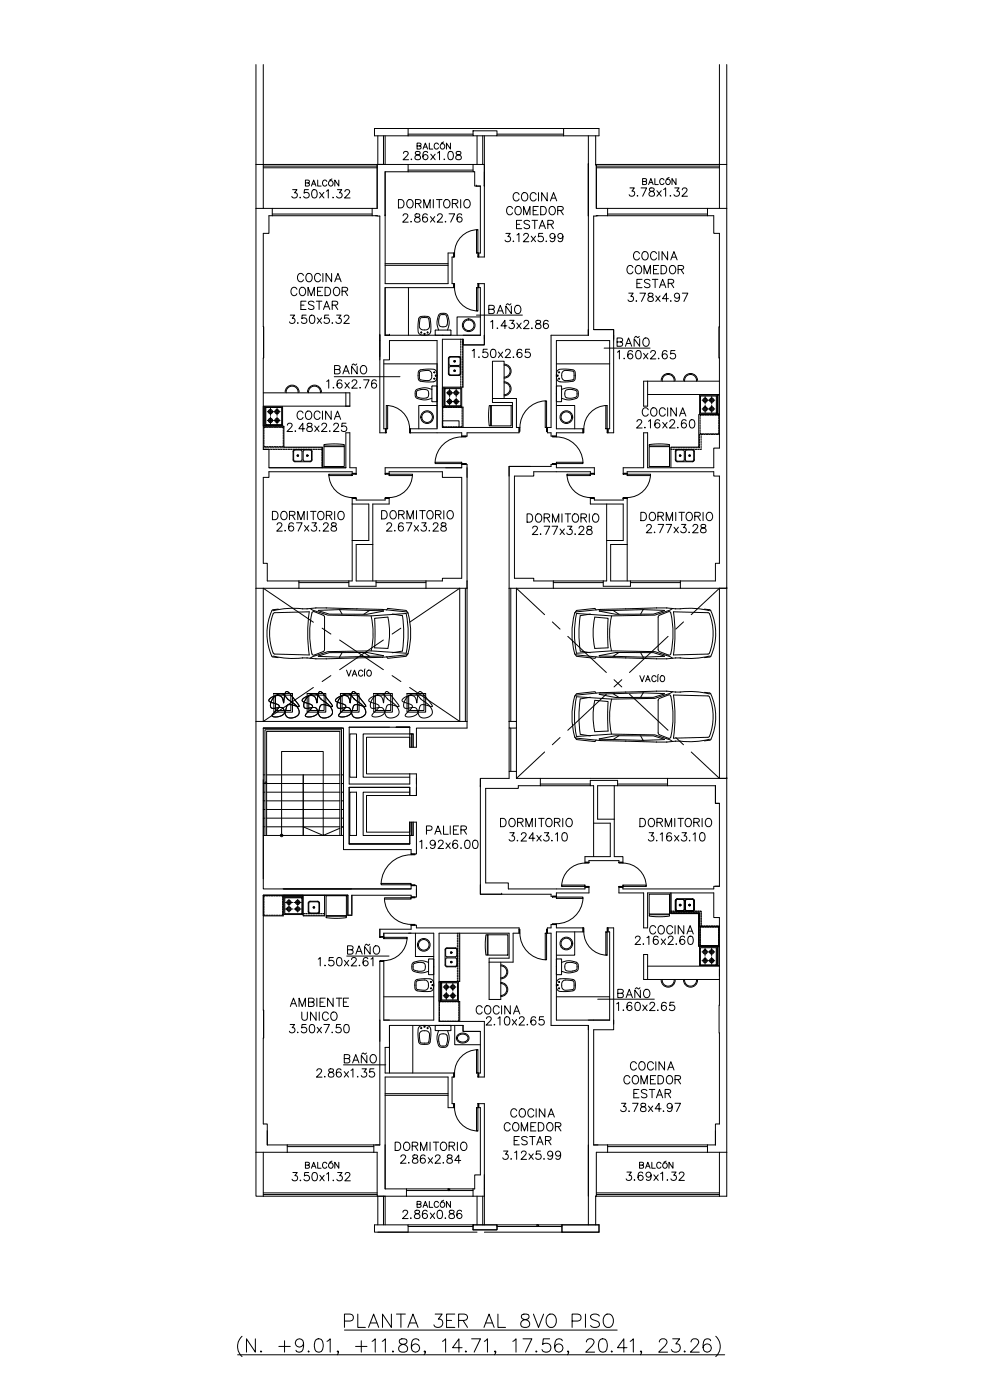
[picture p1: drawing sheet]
<svg xmlns="http://www.w3.org/2000/svg" width="594mm" height="841mm" viewBox="0 0 594 841" stroke-linecap="round" stroke-linejoin="round" font-family="sans-serif">
<!-- layer: 4 PLANTA TIPO$0$EQUIPAMIENTO FIJO -->
<g fill="none" stroke="#000" stroke-width=".6">
<path d="M231 173v28M245 173v28M252 191a5 5 0 0 1 6 0l1 8a4 4 0 0 1-8 0v-5zM253 191a5 5 0 0 1 5 1v4a3 3 0 0 1-3 2 3 3 0 0 1-3-2zM262 198h9v3h-9zM263 198v-1a8 8 0 0 1 2-9 3 3 0 0 1 5 4v3l-1 3M264 189a2.7 2.7 0 0 1 4 0 2.7 2.7 0 0 1 1 3v1a2.8 2.8 0 0 1-3 3 2.8 2.8 0 0 1-2-4zM289 190h-14v11M231 219h32M270 214h6l1 1v9l-1 1-6 1v-1l-1-10zM270 215h6v4h-6zM278 204v29h-12"/>
<path d="M334 219h32M250 235a5 5 0 0 1 7 1 2.9 2.9 0 0 1 0 3 2.9 2.9 0 0 1-4 0 2.7 2.7 0 0 1-3-1 2.7 2.7 0 0 1 0-3zM252 223a15 15 0 0 1 10 0 5 5 0 0 1-2 6h-8a5 5 0 0 1 0-6zM252 223h5a3 3 0 0 1 2 3 3 3 0 0 1-2 3h-1a3 3 0 0 1-4-1zM259 234l-1-1a8 8 0 0 0-9 2 3 3 0 0 0 4 5h3l3-1M260 232h3l-1 9h-3zM266 233h11v11h-11zM267 233v11M267 233h10v11h-10zM268 236h4M270 220h6v5h-6zM270 234v4"/>
<path d="M270 239v4M272 236h4M274 234v4M274 239v4M334 232h3v9h-3zM335 222a14 14 0 0 1 10 1 5 5 0 0 1-1 6h-8a4 4 0 0 1-1-7zM337 234l2-1a8 8 0 0 1 8 2 3 3 0 0 1-3 5h-3l-4-1M338 223h3a3 3 0 0 1 4 0v5a3 3 0 0 1-4 1h-1a3 3 0 0 1-2-6zM340 235a5 5 0 0 1 7 1v1a5 5 0 0 1-8 1zM420 237h12v12h-12zM421 238h9v10h-9zM424 238v5"/>
<path d="M428 238v5M431 237v12M158 244h12v12h-12zM159 244v12M160 245h9v10h-9zM161 253h3M161 247h3M162 245v5M162 250v5M165 253h3M165 247h3M166 245v5"/>
<path d="M166 250v5M263 244h-11v14M266 245h12v12M268 241h4M272 241h4M294 244h13v12h-13l-1-6zM295 244v12M334 244h11v14M422 240h3M422 246h3M424 243v5M426 240h3"/>
<path d="M426 246h3M428 243v5M195 267h5h7v13h-12zM195 268h12M390 267h5h7v13h-12zM390 268h12M170 538v12h-12M171 539h11M171 538h11v11h-11zM171 539h10v10h-10zM182 538v12h13v-12M196 538h12v13l-5 1-7-1z"/>
<path d="M390 537h12v13l-5 1-7-1zM171 546h5M171 542h5M174 540v4M174 544v4M177 546h4M177 542h4M179 540v4M179 544v4M185 542l1-1 6 1v6l-1 1h-5l-1-1zM186 542h5v6h-5zM196 550h12"/>
<path d="M345 560v14h-11M390 549h12M248 579a5 5 0 0 1 7 1 2.9 2.9 0 0 1 0 3 2.9 2.9 0 0 1-4 0 2.7 2.7 0 0 1-3-1 2.7 2.7 0 0 1 0-3zM250 561v14h11M257 578h-1a8 8 0 0 0-9 1 3 3 0 0 0 4 5h3l3-1M257 576h4l-1 10-3-1zM276 561v29h-12M292 562h13v12h-13l-1-6zM293 562v12M334 576h3v10l-3-1zM337 578h2a8 8 0 0 1 8 1 3 3 0 0 1-3 5h-3l-4-1M340 579a5 5 0 0 1 7 1v2a5 5 0 0 1-8 0z"/>
<path d="M420 569h12v11h-12zM421 569h9v11h-9zM422 572h3M422 577h3M424 570v4M424 575v4M426 572h3M426 577h3M427 570v4M427 575v4M431 569v11M231 599h30"/>
<path d="M250 589a12 12 0 0 1 10 0 5 5 0 0 1-2 7l-8-1a5 5 0 0 1 0-6zM250 589h5a3 3 0 0 1 2 3 3 3 0 0 1-2 3h-1a3 3 0 0 1-4-1zM334 599h32M335 589a13 13 0 0 1 10 0 5 5 0 0 1-1 6l-8 1a5 5 0 0 1-1-7zM338 590a7 7 0 0 1 7 0v4a3 3 0 0 1-4 1h-1a3 3 0 0 1-2-5zM234 616v29M248 616v29M252 617a5 5 0 0 1 7 1l-1 8a5 5 0 0 1-6 0l-1-6zM252 620a3 3 0 0 1 6 2v1a3 3 0 0 1-1 3h-4a3 3 0 0 1-1-3zM262 616h9v3h-9zM263 619v2a8 8 0 0 0 2 8 3 3 0 0 0 5-4v-3l-1-3M264 602h12v12"/>
<path d="M273 616v12h16M264 622a3 3 0 0 1 4 0 3 3 0 0 1 1 3 2.8 2.8 0 0 1-3 3 2.8 2.8 0 0 1-3-3zM275 622a4 4 0 0 1 5-1 4 4 0 0 1 1 4 4 4 0 0 1-5 1 4 4 0 0 1-1-4zM275 622a2.9 2.9 0 0 1 4-1 2.9 2.9 0 0 1 1 4 2.9 2.9 0 0 1-3 1 2.9 2.9 0 0 1-2-4z"/>
<circle cx="253" cy="200" r=".3"/>
<circle cx="257" cy="200" r=".3"/>
<circle cx="282" cy="195" r="4"/>
<circle cx="282" cy="195" r="3"/>
<circle cx="255" cy="201" r=".3"/>
<circle cx="273" cy="217" r=".5"/>
<circle cx="273" cy="217" r=".4"/>
<circle cx="261" cy="224" r=".3"/>
<circle cx="261" cy="228" r=".3"/>
<circle cx="262" cy="226" r=".3"/>
<circle cx="270" cy="236" r=".8"/>
<circle cx="270" cy="236" r="1.3"/>
<circle cx="273" cy="223" r=".5"/>
<circle cx="273" cy="223" r=".4"/>
<circle cx="274" cy="236" r=".8"/>
<circle cx="274" cy="236" r="1.3"/>
<circle cx="335" cy="226" r=".3"/>
<circle cx="336" cy="228" r=".3"/>
<circle cx="336" cy="224" r=".3"/>
<circle cx="162" cy="253" r=".8"/>
<circle cx="162" cy="247" r=".8"/>
<circle cx="162" cy="247" r="1.3"/>
<circle cx="162" cy="253" r="1.3"/>
<circle cx="166" cy="247" r=".8"/>
<circle cx="166" cy="253" r=".8"/>
<circle cx="166" cy="247" r="1.3"/>
<circle cx="166" cy="253" r="1.3"/>
<circle cx="257" cy="251" r="3"/>
<circle cx="257" cy="251" r="4"/>
<circle cx="270" cy="241" r=".8"/>
<circle cx="270" cy="241" r="1.3"/>
<circle cx="274" cy="241" r=".8"/>
<circle cx="274" cy="241" r="1.3"/>
<circle cx="340" cy="251" r="4"/>
<circle cx="340" cy="251" r="3"/>
<circle cx="424" cy="240" r="1.3"/>
<circle cx="424" cy="246" r="1.3"/>
<circle cx="424" cy="240" r=".8"/>
<circle cx="424" cy="246" r=".8"/>
<circle cx="428" cy="246" r="1.3"/>
<circle cx="428" cy="240" r="1.3"/>
<circle cx="428" cy="246" r=".8"/>
<circle cx="428" cy="240" r=".8"/>
<circle cx="174" cy="542" r=".8"/>
<circle cx="174" cy="546" r=".8"/>
<circle cx="174" cy="542" r="1.3"/>
<circle cx="174" cy="546" r="1.3"/>
<circle cx="179" cy="542" r=".8"/>
<circle cx="179" cy="546" r=".8"/>
<circle cx="179" cy="542" r="1.3"/>
<circle cx="179" cy="546" r="1.3"/>
<circle cx="189" cy="545" r=".5"/>
<circle cx="189" cy="545" r=".4"/>
<circle cx="255" cy="568" r="3"/>
<circle cx="255" cy="568" r="4"/>
<circle cx="340" cy="567" r="4"/>
<circle cx="340" cy="567" r="3"/>
<circle cx="424" cy="577" r="1.3"/>
<circle cx="424" cy="572" r="1.3"/>
<circle cx="424" cy="572" r=".8"/>
<circle cx="424" cy="577" r=".8"/>
<circle cx="427" cy="577" r="1.3"/>
<circle cx="427" cy="572" r="1.3"/>
<circle cx="427" cy="572" r=".8"/>
<circle cx="427" cy="577" r=".8"/>
<circle cx="259" cy="590" r=".3"/>
<circle cx="259" cy="594" r=".3"/>
<circle cx="260" cy="592" r=".3"/>
<circle cx="335" cy="592" r=".3"/>
<circle cx="336" cy="590" r=".3"/>
<circle cx="336" cy="594" r=".3"/>
<circle cx="253" cy="618" r=".3"/>
<circle cx="255" cy="617" r=".3"/>
<circle cx="257" cy="618" r=".3"/>
</g>
<!-- layer: 4 PLANTA TIPO$0$PROYECCIONES -->
<g fill="none" stroke="#000" stroke-width=".6">
<path d="M277 204h.1M277 205v1M277 206v1M277 208v1M277 209v1M277 211v1M277 212v1M277 214v1M277 215v1M277 217v1M277 218v1M277 220v1"/>
<path d="M278 204h.1M278 205v1M278 206v1M278 208v1M278 209v1M278 211v1M278 212v1M278 214v1M278 215v1M278 217v1M278 218v1M278 220v1"/>
<path d="M277 221v1M277 223v1M277 224v1M277 226v1M277 227v1M277 229v1M277 230v1M277 232v1M278 221v1M278 223v1M278 224v1M278 226v1"/>
<path d="M278 227v1M278 229v1M278 230v1M278 232v1M158 256h1M159 258v1M159 260v1M159 256h1M160 257h-1v1M160 257h1M161 256h1M162 257h1"/>
<path d="M162 256h1M163 257h1M164 256h1M165 257h1M165 256h1M166 257h1M167 256h1M168 257h1M168 256h1M266 255v1h1M266 246v1M266 248v1"/>
<path d="M266 249v1M266 251v1M266 252v1M266 254v1M267 245h-1v1M268 256h1M268 245h1M269 256h1M269 245h1M271 256h1M271 245h1M272 256h1"/>
<path d="M272 245h1M274 256h1M274 245h1M275 256h1M275 245h1M277 245h1v1M278 255v1h-1M278 246v1M278 248v1M278 249v1M278 251v1M278 252v1"/>
<path d="M278 254v1M422 249h1M423 249h1M425 249h1M426 249h1M428 249h1M429 249h1M431 249h1v1M432 251v1M432 252v1M432 254v1M432 255v1"/>
<path d="M432 257v1M432 258v1M432 260v1h-1M158 269h1M158 270h1M159 267v1h1M159 261v1M159 263v1M159 264v1M159 266v1M159 269h1M159 270h2"/>
<path d="M160 268h1M161 269h1M161 270h1M162 268h1M162 269h1M163 270h.1M163 268h1M164 269h1M164 270h1M165 268h1M165 269h1M165 270h2"/>
<path d="M166 268h1M167 269h1M167 270h1M168 268h1M168 269h1M169 270h.1M170 269h1M170 270h1M170 263v1M170 264v1M170 266v1M170 267v1h-1"/>
<path d="M171 269h2M171 270h2M173 269h1M173 270h1M174 269h1M174 270h1M176 269h1M176 270h1M178 269h.1M178 270h.1M179 269h1M179 270h1"/>
<path d="M180 269h2M180 270h2M182 269h1M182 270h1M184 269h.1M184 270h.1M185 269h1M185 270h1M186 269h2M186 270h2M188 269h1M188 270h1"/>
<path d="M190 269h.1M190 270h.1M191 269h1M191 270h1M192 269h1M192 270h1v1M193 271v1M193 273v1M193 274v1M193 276v1M193 277v1M193 279v1"/>
<path d="M403 269h1M403 270h1M404 270h1M404 269h1M406 270h1M406 269h1M407 270h1M407 269h1M409 270h1M409 269h1M410 270h1M410 269h1"/>
<path d="M412 270h1M412 269h1M413 270h1M413 269h1M415 270h1M415 269h1M416 270h1M416 269h1M418 270h1M418 269h1M419 270h1M420 268v1h-1"/>
<path d="M420 261v1M420 262v1M420 264v1M420 265v1M420 267v1M421 269v1M421 262v1M421 263v1M421 265v1M421 266v1M421 268v1M422 261h1"/>
<path d="M422 261h-1M423 261h1M424 261h1M425 261h1M426 261h1M427 261h1M428 261h1M429 261h1M430 261h1M432 261h.1M193 280v1M159 540v1"/>
<path d="M159 538v1M160 538h1M161 538h1M163 538h1M164 538h1M166 538h1M167 538h1M169 538h1v1M170 540v1M159 549v1M159 541v1M159 543v1"/>
<path d="M159 544v1M159 546v1M159 547v1M160 550h1M161 550h1M163 550h1M164 550h1M166 550h1M167 550h1M170 549v1h-1M170 541v1M170 543v1"/>
<path d="M170 544v1M170 546v1M170 547v1M182 550h1M182 549h1M184 550h1M184 549h1M185 550h1M185 549h1M187 550h1M187 549h1M188 550h1"/>
<path d="M188 549h1M190 550h1M190 549h1M191 550h1M191 549h1M193 550h1M193 549h1M194 550h1M194 549h1M403 548h1M403 547h1M404 547h1"/>
<path d="M404 548h1M406 547h1M406 548h1M407 547h1M407 548h1M409 547h1M409 548h1M410 547h1M410 548h1M412 547h1M412 548h1M413 547h1"/>
<path d="M413 548h1M415 547h1M415 548h1M416 547h1M416 548h1M418 547h1M418 548h1M419 547h1M419 548h1v1M420 550v1M420 551v1M421 547v1"/>
<path d="M421 548v1M421 550v1M421 551v1M421 553v1M421 554v1M421 556h1M421 557v1M422 557h1M423 556h1M423 557h1M424 556h1M425 557h1"/>
<path d="M426 556h1M426 557h1M427 556h1M428 557h1M429 556h1M429 557h1M430 556h1M431 557h1v1M432 556h.1M432 558v1M432 560v1M275 561h.1"/>
<path d="M275 562v1M275 563v1M275 565v1M275 566v1M275 568v1M275 569v1M275 571v1M275 572v1M275 574v1M275 575v1M275 577v1M275 578v1"/>
<path d="M275 580v1M276 561h.1M276 562v1M276 563v1M276 565v1M276 566v1M276 568v1M276 569v1M276 571v1M276 572v1M276 574v1M276 575v1"/>
<path d="M276 577v1M276 578v1M276 580v1M421 567v1M422 568h1M423 568h1M425 568h1M426 568h1M428 568h1M429 568h1M432 567v1h-1M432 561v1"/>
<path d="M432 563v1M432 564v1M432 566v1M275 581v1M275 583v1M275 584v1M275 586v1M275 587v1M275 589v1M276 581v1M276 583v1M276 584v1"/>
<path d="M276 586v1M276 587v1M276 589v1M264 612v1h1M264 603v1M264 605v1M264 606v1M264 608v1M264 609v1M264 611v1M265 602h-1v1M266 613h1"/>
<path d="M266 602h1M267 613h1M267 602h1M269 613h1M269 602h1M270 613h1M270 602h1M272 613h1M272 602h1M273 613h1M273 602h1M275 602h1v1"/>
<path d="M276 612v1h-1M276 603v1M276 605v1M276 606v1M276 608v1M276 609v1M276 611v1"/>
</g>
<!-- layer: 4 PLANTA TIPO$0$MUROS -->
<g fill="none" stroke="#000" stroke-width=".6">
<path d="M154 39v314h26v-4h-19v-11h-3v-51h4v-4h50v1h2v-3h-4v-21M158 39v60M432 39v60M437 39v60M225 77h20v5h-20zM284 79h15v3h-15zM339 77h21v5h-21zM154 99h4v26M227 99h18v4h-14v67h38v-18h4v2h-1v16h1v3h-42v28h58v-28h-1v-3h3v34M231 99h-4v26h-3v5h4v130h4v-2h-1v-42h3v-11M291 99v55h-3v-2h1v-40M353 99h.1"/>
<path d="M353 82v119h-22v56h-2v3h2v2h3v-2h16v-2h-16v-53h32v53h-1v2h4v-55M358 82v43h7v5h-8v68h12v6M286 112h.1M286 112h3M289 112h-4v-9h-1v-4h7v13M291 112h.1M154 125h10v5h-2v10h-4v130h3M231 130h.1M432 125v-26h5v26M437 125h-12v5h4v10h3v129h-3v12h-40v-21M437 125v228M228 201h.1"/>
<path d="M234 201h.1M234 205v9M234 205h29v53h-17M291 201v6h-13v-3h-12v53h42v-15h-12v-3h14v18h2v3h-31v2h-4v-2h-31M208 236v8h2v-8M208 260v21M247 258v2M387 260v21h-13v3h3v-1h52v3h3v52h-2v11h-21M387 244v-15h2v15M158 270h4v11h46M162 281h46M212 299h2v1h17v-1h3v4h-10v24h-10v22h12v3h-16v-3h2v-24h10v-22h-10z"/>
<path d="M231 281h46v-2h4v74h-25v-4h10v-2h11v-60h-11v-4h-32v1h-3zM306 280h25v-1h3v2h23v3h-2v-1h-34v3h-12v61h12v2h11v4h-26zM319 280h-13v6M355 299h2v1h17v-1h3v28h-10v22h12v3h-17v-3h2v-24h10v-22h-19zM409 349v4M409 353h28M437 353h.1M158 437v97h89v-2h3v7h-3v-1h-36v12h-2v-12h-51v137h3v13M158 437h48v73h41v3h3v-2M158 437h48M246 437h-8h8M246 437v12h4v-12h31v-4h-127v259"/>
<path d="M246 437h-36v34h36v-6h4v13h-4v-5h-36M306 433h4v4h-4zM158 468v60M210 473v34h36v-13M289 473h.1M289 468h17v-5h4v5h15v4h-14v2h-19v56h13v4h46v-1h3v3h-20v2h-3v-1h-42zM355 469h16v3h-12v20h10v23h5v3h-2v-1h-18v1h-3v-3h16v-20h-10v-23h-2zM437 468h-36v4h29v11h2v49M437 468h.1M437 468v251h-5v-27M246 494h4v13M170 534h77"/>
<path d="M289 531v6h12M301 537h.1M430 532h2M432 532h-3v2h-55v-1h-2v3h15v21M389 557v-21h40v15h3v124h-2v13M228 578v110h-3v4h2v27h4M231 578v35h30v-52h-30v2h-3v-5h19v-2h3v1h62v4h-4v17h-14v-2h12v-15h-42v53h27v33h-3v-2h1v-25h-11v-4h-44M387 573h2v15h-2zM432 580h.1M234 616v13h-3v16h42v2h-1v16h1v2h-4v-18h-38v67h13v5h-17M234 616v10M369 613v6h-12v69h8v4h-7v27"/>
<path d="M369 615v-58h-4v3h1v53h-32v-53h16v-3h-16v-2h-3v2h-2v4h2v55h22v120M161 679v9M288 663h3v56h-7v-5h1v-8h4v-41h-1zM430 679v9M154 692v27h4v-27M161 688h12v4h-19M353 688v31M430 688h-5v4h12M358 719h.1M358 719v17M225 736h20v4h-20zM284 736h15v3h-15z"/>
<path d="M338 736v4h22v-4M338 736h22"/>
</g>
<!-- layer: 4 PLANTA TIPO$0$CARPINTERIAS -->
<g fill="none" stroke="#000" stroke-width=".6">
<path d="M286 138h1v14h-1zM287 138a14 14 0 0 0-14 14M231 158h38M231 159h38M273 152v2zM287 152h1v2h-1zM273 170v3zM273 173a14 14 0 0 0 14 14M286 173h1v14h-1zM287 170h1v3h-1zM278 201h11M232 258v2z"/>
<path d="M232 244a14 14 0 0 1 14 14M232 244h1v14h-1zM246 258h1v2h-1zM312 257v2zM328 241a16 16 0 0 0-16 16M328 241v16zM328 257h1v2h-1zM350 258h1v2h-1zM364 244h1v14h-1zM365 244a14 14 0 0 0-14 14M365 258v2zM177 270h10v1v6h-1h-9l-1-1z"/>
<path d="M177 271h4v6h-4zM187 271l-1-1h-3l-1 1v6h4l1-1M187 271v5M261 278h16h-16zM277 262a16 16 0 0 0-16 16M277 278h3v1h-3zM277 262h3h-3zM332 262h2h-2zM332 278h2v1h-2zM334 262a16 16 0 0 1 16 16M334 278h16h-16zM406 270h11v1v6h-1h-10v-1z"/>
<path d="M406 271h5v6h-5zM412 271h5v6h-5zM198 285a14 14 0 0 0 14 14M198 285h14v1h-14zM212 284h2v1h-2zM212 299h2h-2zM231 299h3h-3zM231 284h3v1h-3zM234 285h14v1h-14zM248 285a14 14 0 0 1-14 14M341 285a14 14 0 0 0 14 14M341 285h14v1h-14z"/>
<path d="M355 299h2h-2zM355 284h2v1h-2zM374 299h3h-3zM374 284h3v1h-3zM377 285h14v1h-14zM391 285a14 14 0 0 1-14 14M351 518a14 14 0 0 0-14 14M351 518h3h-3zM372 518h2h-2zM374 518a14 14 0 0 1 14 14M231 539h16v1h-16zM247 539h2h-2z"/>
<path d="M332 538h2v1h-2zM334 539h16v1h-16zM337 532h14v1h-14zM350 540a16 16 0 0 1-16 15M351 533h3h-3zM372 533h2h-2zM374 532h14v1h-14zM231 540a16 16 0 0 0 16 15M247 555h2v1h-2zM312 558v3zM328 558h1v3h-1zM332 555h2h-2z"/>
<path d="M350 557h1v3h-1zM351 560a14 14 0 0 0 14 14M364 560h1v14h-1zM365 557v3zM406 540h11v1v6h-1h-10v-1zM406 541h5v6h-5zM412 541h5v6h-5zM228 563h3h-3zM231 563h14v1h-14zM245 563a14 14 0 0 1-14 14M268 570v-1l7 1v10l-1 1h-6v-1zM268 570h6v5h-6z"/>
<path d="M268 576h6v4h-6zM312 561a16 16 0 0 0 16 16M328 561v16zM286 631h1v14h-1zM287 631a14 14 0 0 0-14 14M273 645v2zM287 645h1v2h-1zM273 663v2zM273 665a14 14 0 0 0 14 14M286 665h1v14h-1zM287 663h1v2h-1z"/>
<circle cx="179" cy="274" r=".5"/>
<circle cx="179" cy="274" r=".4"/>
<circle cx="185" cy="274" r=".5"/>
<circle cx="409" cy="274" r=".5"/>
<circle cx="409" cy="274" r=".4"/>
<circle cx="414" cy="274" r=".5"/>
<circle cx="409" cy="544" r=".5"/>
<circle cx="409" cy="544" r=".4"/>
<circle cx="414" cy="544" r=".5"/>
<circle cx="271" cy="572" r=".5"/>
<circle cx="271" cy="578" r=".5"/>
<circle cx="271" cy="578" r=".4"/>
<circle cx="271" cy="572" r=".4"/>
</g>
<!-- layer: 4 PLANTA TIPO$0$AUXILIAR 2 -->
<g fill="none" stroke="#000" stroke-width=".6">
<path d="M245 77h94M158 99h69M158 100h69M227 82v17M230 82v17M231 82v17M245 99h39M245 82h39M245 81h39M287 82v17M290 82v17M291 82v17"/>
<path d="M299 82h40M299 81h40M358 99h74M358 100h74M158 101h69M245 103h39M245 102h39M358 101h74M164 130h60M164 125h60M164 129h60M365 130h60"/>
<path d="M365 125h60M365 129h60M303 219a4 4 0 0 1 3 4 4 4 0 0 1-3 4M303 219a4 4 0 0 1 4 4 4 4 0 0 1-4 4M158 236h50M171 236a4 4 0 0 1 4-5 4 4 0 0 1 5 5M172 236a4 4 0 0 1 3-4 4 4 0 0 1 4 4M185 236a4 4 0 0 1 4-5 4 4 0 0 1 4 5M185 236a4 4 0 0 1 4-4 4 4 0 0 1 3 4M296 239v-22h7v22M303 229a4 4 0 0 1 4 5 4 4 0 0 1-4 4M303 230a4 4 0 0 1 3 4 4 4 0 0 1-3 3"/>
<path d="M389 237h43M389 229h43M397 229a4 4 0 0 1 4-5 4 4 0 0 1 5 5M398 229a4 4 0 0 1 3-4 4 4 0 0 1 4 4M411 229a4 4 0 0 1 4-5 4 4 0 0 1 4 5M411 229a4 4 0 0 1 4-4 4 4 0 0 1 3 4M158 256h13v13h23v12M158 244h50M420 249h12h-12v20h-17v12M212 303v22M364 303v22M224 327v22"/>
<path d="M377 327v22M180 349h30M180 350h30M180 353h76M226 349h30M226 350h30M276 353v80M280 353v80M281 353v80M306 353v80M307 353v80M310 353v80"/>
<path d="M332 349h30M332 350h30M332 353h77M379 349h30M379 350h30M306 437v26M307 437v26M310 437v26M210 441h4v26h-4zM246 449v-6h-26v22h26M247 441v8M248 449v-8h-30v26h28"/>
<path d="M158 465h1M158 476h1M158 471h1M160 465h44M160 476h44M160 471h44M205 465h1M205 476h1M205 471h1M210 476h4v26h-4zM246 478h-26v22h26v-6M246 476h-28v26h30v-8"/>
<path d="M325 472h30M325 471h30M325 468h76M369 472v20M371 472h30M371 471h30M158 497h1M158 486h1M158 491h1M158 481h1M160 497h44M160 486h44"/>
<path d="M160 491h44M160 481h44M182 497l12 5M204 498l-10 4v-51h-25v51M205 497h1h-1M205 486h1M205 491h1M205 481h1M247 494v8M357 495v20M158 502h24v-37v37h24M159 502v-64h46v64"/>
<path d="M160 502v-63h44v63M403 536v13h17v19h12h-12v-19h-17M294 578v22M301 580a4 4 0 0 1 4 4 4 4 0 0 1-4 4M301 578v22M301 591a4 4 0 0 1 3 3 4 4 0 0 1-3 4M301 580a4 4 0 0 1 3 4 4 4 0 0 1-3 3M301 590a4 4 0 0 1 4 4 4 4 0 0 1-4 5M389 588h43M389 580h43M397 589a4 4 0 0 0 4 4 4 4 0 0 0 5-4M398 588a4 4 0 0 0 3 4 4 4 0 0 0 4-4"/>
<path d="M411 589a4 4 0 0 0 4 4 4 4 0 0 0 4-4M411 588a4 4 0 0 0 4 4 4 4 0 0 0 3-4M231 657h38M231 658h38M173 688h52M173 692h52M173 689h52M365 688h60M365 692h60M365 689h60M158 719h69M158 717h69"/>
<path d="M158 718h69M227 719v17M230 719v17M231 719v17M244 719h40M244 714h40M244 715h40M269 714h1v1h-1zM287 719v17M290 719v17M291 719v17M358 719h74"/>
<path d="M358 717h74M358 718h74M245 737h39M245 736h39M299 737h39M299 736h39M323 736h1v1h-1zM227 740h60M291 740h47"/>
<circle cx="169" cy="502" r=".8"/>
</g>
<!-- layer: 4 PLANTA TIPO$0$AUXILIAR 3 -->
<g fill="none" stroke="#000" stroke-width=".6">
<path d="M154 353v80M158 353v80M432 353v115M437 353v115M164 368h22a90 90 0 0 0 0 25h-21a30 30 0 0 1-1-25zM167 366h-3a30 30 0 0 0 0 29h3M186 366l11 4h26l21-1 1 12-1 11-21-1h-26l-11 4M188 368l1-1 5 3 1 1v20h-1l-6 2a48 48 0 0 1 0-25zM190 365l-6 1a63 63 0 0 0-20 1M190 365h.1M190 365h6M196 365h.1"/>
<path d="M196 365l18 1M204 366l-13 1 7 2h22l10-2h-9M204 366l1 3M204 366h.1M204 366l17 1M214 366h.1M214 366h16l14 2h1M221 367h.1M222 367l-3 2M223 370l1 10-1 11M225 371h8l1 9-1 10-8-1zM232 366l1-1 11 2 1 1"/>
<path d="M236 369l6 1 1 10-1 11-6 1M245 368l2 12-1 6-1 7M345 368l-1 12v6l1 7M355 369l-6 1-1 10 1 11 6 1M357 371l-1 9 1 10M357 371h8v18l-8 1M358 366l-1-1-11 2-1 1M367 370l-1 10 1 11M368 367l4 2M369 367h.1M376 366h-15l-15 2h-1M376 366h.1"/>
<path d="M386 366l-1 3M386 366l-17 1M386 366l13 1-7 2h-22l-10-2h9M394 365l-18 1M394 365h.1M394 365l12 1M396 370l6-2a46 46 0 0 1 0 25l-6-2h-1v-20zM404 366l-11 4h-26l-21-1-1 12 1 11 21-1h26l11 4M405 368h21a29 29 0 0 1 0 25h-21a90 90 0 0 0 0-25zM406 366h.1M406 366a60 60 0 0 1 20 1M423 366h3a30 30 0 0 1 0 29h-3"/>
<path d="M164 394a64 64 0 0 0 21 1l5 1M190 396h.1M190 396h6M191 394l7-2h22l10 2h-9M191 394l13 1M196 396h.1M204 395h.1M205 392l-1 3M214 395l-18 1M214 395h.1M219 392l3 2M221 394l-17 1"/>
<path d="M221 394h.1M245 393h-1l-14 2h-16M245 393l-1 1-11 1h-1M345 393l1 1 11 1h1M345 393h1l15 2h15M369 394h.1M369 394l17 1M372 392l-4 2M376 395h.1M376 395l18 1M385 392l1 3M394 396h.1"/>
<path d="M399 394l-13 1M399 394l-7-2h-22l-10 2h9M406 395l-12 1M406 395h.1M426 394a60 60 0 0 1-20 1M162 420l2-1a4 4 0 0 1 4-1 4 4 0 0 1 2 4l1-2a5 5 0 0 1 1-5l2 2 4 5a1.6 1.6 0 0 1 1 2h-1a4 4 0 0 0-6 0v1a6 6 0 0 1-9 5l2-2a4 4 0 0 0 3-4l-2-1a5 5 0 0 1-4-2zM164 417h12v11h-12zM165 419a5 5 0 0 1 8 1l1 1a7 7 0 0 1 5 8 5 5 0 0 1-5 2 5 5 0 0 1-3-4 2.5 2.5 0 0 0-4-2h-2a2.3 2.3 0 0 1-3 0 2.3 2.3 0 0 1 1-3zM165 418h10v9h-10zM182 420l2-1a4 4 0 0 1 4-1 4 4 0 0 1 2 4l1-2a5 5 0 0 1 1-5l2 2 4 5a1.6 1.6 0 0 1 1 2h-1a4 4 0 0 0-6 0v1a6 6 0 0 1-9 5l2-2a4 4 0 0 0 3-4l-2-1a5 5 0 0 1-4-2zM184 417h12v11h-12zM185 419a5 5 0 0 1 8 1l1 1a7 7 0 0 1 5 8 5 5 0 0 1-5 2 5 5 0 0 1-3-4 2.5 2.5 0 0 0-4-2h-2a2.3 2.3 0 0 1-3 0 2.3 2.3 0 0 1 1-3z"/>
<path d="M185 418h10v9h-10zM202 420l2-1a4 4 0 0 1 4-1 4 4 0 0 1 2 4l1-2a5 5 0 0 1 1-5l2 2 4 5a1.6 1.6 0 0 1 1 2h-1a4 4 0 0 0-6 0v1a6 6 0 0 1-9 5l2-2a4 4 0 0 0 3-4l-2-1a5 5 0 0 1-4-2zM204 417h12v11h-12zM205 419a5 5 0 0 1 8 1l3 2a6 6 0 0 1 3 7 5 5 0 0 1-5 2 5 5 0 0 1-3-4 2.5 2.5 0 0 0-4-2l-3 1-1-1a7 7 0 0 1 2-6zM205 418h10v9h-10zM222 420l2-1a4 4 0 0 1 4-1 4 4 0 0 1 2 4l1-2a5 5 0 0 1 1-5l2 2 4 5a1.6 1.6 0 0 1 1 2h-1a4 4 0 0 0-6 0v1a6 6 0 0 1-9 5l2-2a4 4 0 0 0 3-4l-2-1a5 5 0 0 1-4-2zM224 417h12v11h-12zM225 419a5 5 0 0 1 8 1l1 1a7 7 0 0 1 5 8 5 5 0 0 1-5 2 5 5 0 0 1-3-4 2.5 2.5 0 0 0-4-2h-2a2.3 2.3 0 0 1-3 0 2.3 2.3 0 0 1 1-3zM225 418h10v9h-10zM242 420l2-1a4 4 0 0 1 4-1 4 4 0 0 1 2 4l1-2a5 5 0 0 1 1-5l2 2 4 5a1.6 1.6 0 0 1 1 2h-1a4 4 0 0 0-6 0v1a6 6 0 0 1-9 5l2-2a4 4 0 0 0 3-4l-2-1a5 5 0 0 1-4-2zM244 417h12v11h-12zM245 419a5 5 0 0 1 8 1l1 1a7 7 0 0 1 5 8 5 5 0 0 1-5 2 5 5 0 0 1-3-4 2.5 2.5 0 0 0-4-2h-2a2.3 2.3 0 0 1-3 0 2.3 2.3 0 0 1 1-3z"/>
<path d="M245 418h10v9h-10zM345 418l-1 12v6l1 7M355 419l-6 1-1 10 1 11 6 1M358 416l-1-1-11 2-1 1M367 420l-1 10 1 11M368 417l4 2M369 417h.1M376 416h-15l-15 2h-1M376 416h.1M386 416l-1 3M386 416l-17 1M386 416l13 1-7 2h-22l-10-2h9"/>
<path d="M394 415l-18 1M394 415h.1M394 415l12 1M396 420l6-2a46 46 0 0 1 0 25l-6-2h-1v-20zM404 416l-11 4h-26l-21-1-1 12 1 11 21-1h26l11 4M405 418h21a29 29 0 0 1 0 25h-21a90 90 0 0 0 0-25zM406 416h.1M406 416a60 60 0 0 1 20 1M423 416h3a30 30 0 0 1 0 29h-3M357 421l-1 9 1 10M357 421h8v18l-8 1M345 443l1 1 11 1h1"/>
<path d="M345 443h1l14 2h16M369 444h.1M369 444h-9l10-2h22l7 2-13 1M369 444l17 1M372 442l-4 2M376 445h.1M376 445l18 1M385 442l1 3M394 446h.1M406 445l-12 1M406 445h.1M426 444a61 61 0 0 1-20 1"/>
</g>
<!-- layer: 4 PLANTA TIPO$0$EJES MEDIANERO -->
<g fill="none" stroke="#000" stroke-width=".6">
<path d="M158 353l30 21M276 353l-30 21M310 353l17 16M432 353l-17 16M194 377l5 4M241 377l-5 4M332 374l4 4M411 374l-5 4M204 384l26 18M230 384l-26 18M341 382l23 22M401 382l-23 22"/>
<path d="M188 413l-30 20M199 406l-5 3M236 406l5 3M246 413l30 20M364 417l-23 22M369 408l4 5M373 408l-4 5M378 417l23 22M246 441h2v8M327 452l-17 16M336 443l-4 4M406 443l5 4"/>
<path d="M415 452l17 16M248 494v8h-2"/>
</g>
<!-- layer: LEYENDAS -->
<g fill="none" stroke="#000" stroke-width=".6">
<path d="M312 117a1.8 1.8 0 0 0-2-1 1.8 1.8 0 0 0-2 2v1a1.8 1.8 0 0 0 2 2 1.8 1.8 0 0 0 2-1M314 116a2.3 2.3 0 0 1 3 2 2.3 2.3 0 0 1-3 2l-1-1zM322 117a1.8 1.8 0 0 0-2-1 1.8 1.8 0 0 0-2 2v1a1.8 1.8 0 0 0 2 2 1.8 1.8 0 0 0 2-1M323 116v5M329 116v5l-4-5v5M331 119h3M308 125a1.8 1.8 0 0 0-2-1 1.8 1.8 0 0 0-2 2v1a1.8 1.8 0 0 0 2 2 1.8 1.8 0 0 0 2-1M310 125v-1a2.3 2.3 0 0 1 3 3 2.3 2.3 0 0 1-3 2l-1-2zM310 135h2M313 132h-3v5M315 129v-5l1 5 2-5v5M318 133l-1-1-2 1v1l3 2v1h-1h-2"/>
<path d="M320 132h3M320 126h2M321 132v5M323 124h-3v5h3M324 137l2-5 2 5M325 136h2M325 124h1a2.7 2.7 0 0 1 2 3 2.7 2.7 0 0 1-2 2h-1zM329 135h3v-2l-3-1v5M330 125l1-1a2.3 2.3 0 0 1 3 3 2.3 2.3 0 0 1-3 2l-1-2zM331 121l2-5 1 5M331 135l1 2M335 126h3v-1l-3-1v5"/>
<path d="M337 126l1 3M384 152a1.8 1.8 0 0 0-2-1 1.8 1.8 0 0 0-1 2v1a1.8 1.8 0 0 0 1 2 1.8 1.8 0 0 0 2-1M386 152v-1a2.3 2.3 0 0 1 3 3 2.3 2.3 0 0 1-3 2v-2zM394 152a1.8 1.8 0 0 0-2-1 1.8 1.8 0 0 0-1 2v1a1.8 1.8 0 0 0 1 2 1.8 1.8 0 0 0 2-1M396 159h-3v5h3M396 151v5M397 159h2a2.7 2.7 0 0 1 1 3 2.7 2.7 0 0 1-1 2h-2zM401 151v5l-3-5v5M403 156l2-5 2 5M404 154h2M178 174a1.8 1.8 0 0 0-2-1 1.8 1.8 0 0 0-1 1v2a1.8 1.8 0 0 0 1 2 1.8 1.8 0 0 0 2-2M180 173h1a2.3 2.3 0 0 1 3 2 2.3 2.3 0 0 1-3 2l-1-1z"/>
<path d="M182 165a1.8 1.8 0 0 0-2-1 1.8 1.8 0 0 0-1 2v1a1.8 1.8 0 0 0 1 2 1.8 1.8 0 0 0 2-1M184 165l1-1a2.3 2.3 0 0 1 3 3 2.3 2.3 0 0 1-3 2l-1-2zM185 178v-5l2 5 2-5v5M191 175h2M193 165a1.8 1.8 0 0 0-3-1 1.8 1.8 0 0 0-1 2v1a1.8 1.8 0 0 0 1 2 1.8 1.8 0 0 0 3-1M194 173h-3v5h3M194 164v5M195 173h2a2.7 2.7 0 0 1 2 2 2.7 2.7 0 0 1-2 3h-2zM199 164v5l-3-5v5M201 173a2.3 2.3 0 0 1 3 2 2.3 2.3 0 0 1-3 2l-1-1zM201 169l2-5 2 5M202 168h2"/>
<path d="M205 175h3l1-2h-4v5M207 175l2 3M380 161a1.8 1.8 0 0 0-2-2 1.8 1.8 0 0 0-1 2v2a1.8 1.8 0 0 0 1 1 1.8 1.8 0 0 0 2-1M382 160h1a2.3 2.3 0 0 1 2 2 2.3 2.3 0 0 1-2 2l-1-1zM383 170h1M386 168h-3v5M387 164v-5l2 5 2-5v5M390 169l-1-1-2 1 1 1 2 1v1l-1 1-2-1M392 168h3M393 162h1M394 168v5M396 173l2-5 2 5"/>
<path d="M397 171h2M401 170h3v-2h-3v5M403 160a2.3 2.3 0 0 1 3 2 2.3 2.3 0 0 1-3 2l-1-1zM403 170l2 3M407 162h3v-2l-3-1v5M409 162l2 2M181 183h2M184 181h-3v5M189 182l-2-1-2 1 1 1 3 1v1l-2 1-2-1M190 181h3M192 181v5M194 186l2-5 2 5"/>
<path d="M195 184h2M200 183h2l1-2h-3v5M201 183l2 3M286 189h28M363 209h28M201 226h39M208 574h26M190 600v5M195 600h-3v5h3M200 600v5l-3-5v5M202 600h3M204 600v5"/>
<path d="M209 600h-3v5h3M174 605l2-5 2 5M175 603h2M180 605v-5l2 5 1-5v5M181 608v4l2 1 1-1 1-4M185 602h3v-2h-3v5l3-1 1-1-2-1M190 608v5l-3-5v5M192 608v5M192 602h2M197 609a1.8 1.8 0 0 0-2-1 1.8 1.8 0 0 0-1 2v1a1.8 1.8 0 0 0 1 2 1.8 1.8 0 0 0 2-1M199 609l1-1a2.3 2.3 0 0 1 3 2 2.3 2.3 0 0 1-3 3l-1-2zM206 602h2"/>
<path d="M359 600h34M206 640h26M382 639a1.8 1.8 0 0 0-2-1 1.8 1.8 0 0 0-1 2v1a1.8 1.8 0 0 0 1 2 1.8 1.8 0 0 0 2-1M384 639l1-1a2.3 2.3 0 0 1 3 2 2.3 2.3 0 0 1-3 3l-1-2zM393 639a1.8 1.8 0 0 0-3-1 1.8 1.8 0 0 0-1 2v1a1.8 1.8 0 0 0 1 2 1.8 1.8 0 0 0 3-1M394 638v5M399 638v5l-3-5v5M378 647a1.8 1.8 0 0 0-2-1 1.8 1.8 0 0 0-1 2v1a1.8 1.8 0 0 0 1 2 1.8 1.8 0 0 0 2-1M380 647l1-1a2.3 2.3 0 0 1 3 3 2.3 2.3 0 0 1-3 2l-1-2zM381 657h2M384 654h-3v5M385 651v-5l2 5 2-5v5"/>
<path d="M389 655l-2-1-2 1 1 1 3 2v1h-2h-2M390 654h3M391 649h2M392 654v5M394 646h-3v5h3M394 659l2-5 2 5M395 658h2M395 646h2a2.7 2.7 0 0 1 2 3 2.7 2.7 0 0 1-2 2h-2zM400 657h2l1-2-3-1v5M401 647v-1a2.3 2.3 0 0 1 3 3 2.3 2.3 0 0 1-3 2l-1-2zM401 643l2-5 2 5M401 657l2 2"/>
<path d="M402 641h2M405 649l3-1 1-1-4-1v5M407 649l2 2M306 676a1.8 1.8 0 0 0-2-2 1.8 1.8 0 0 0-1 2v2a1.8 1.8 0 0 0 1 1 1.8 1.8 0 0 0 2-1M308 675h1a2.3 2.3 0 0 1 3 2 2.3 2.3 0 0 1-3 2l-1-1zM310 667a1.8 1.8 0 0 0-2-1 1.8 1.8 0 0 0-1 2v1a1.8 1.8 0 0 0 1 2 1.8 1.8 0 0 0 2-1M312 667l1-1a2.3 2.3 0 0 1 3 3 2.3 2.3 0 0 1-3 2l-1-2zM313 679v-5l2 5 2-5v5M319 677h2M321 667a1.8 1.8 0 0 0-2-1 1.8 1.8 0 0 0-2 2v1a1.8 1.8 0 0 0 2 2 1.8 1.8 0 0 0 2-1M322 674h-3v5h3M322 666v5"/>
<path d="M323 674h2a2.7 2.7 0 0 1 2 3 2.7 2.7 0 0 1-2 2h-2zM327 666v5l-3-5v5M329 675a2.3 2.3 0 0 1 3 2 2.3 2.3 0 0 1-3 2l-1-1zM329 671l2-5 2 5M330 669h2M334 677h2l1-2-3-1v5M335 677l2 2M309 685h2M312 683h-3v5M317 683h-1h-3l1 2 3 1v1l-1 1-3-1M318 683h3M320 683v5"/>
<path d="M322 688l2-5 2 5M323 686h3M328 685h3v-2h-3v5M329 685l2 3"/>
<circle cx="160" cy="470" r=".5"/>
</g>
<!-- layer: 0 -->
<path d="M266 253h10v4h-10z" fill="none" stroke="#000" stroke-width=".6"/>
<!-- layer: TEXTO -->
<g fill="none" stroke="#000" stroke-width=".6">
<path d="M207 794h3a2.1 2.1 0 0 0 2-2 2.1 2.1 0 0 0-2-3h-3v8M207 799h164M215 789v8h4M221 797l3-8 3 8M223 795h3M235 789v8l-5-8v8M238 789h5M241 789v8M245 797l3-8 3 8M246 795h4M261 789h5l-3 3a2.7 2.7 0 0 1 3 4 2.7 2.7 0 0 1-5 1v-1M268 793h3"/>
<path d="M273 789h-5v8h5M275 793h5l1-1-1-2-1-1h-4v8M278 793l3 4M291 797l3-8 3 8M292 795h4M299 789v8h5M314 790a1.6 1.6 0 0 0 0 2 3 3 0 0 1 3 1 3 3 0 0 1 1 4 2.9 2.9 0 0 1-3 0 2.9 2.9 0 0 1-2-2 5 5 0 0 1 4-3l1-1a3 3 0 0 0-4-1zM320 789l3 8 4-8M329 791a3 3 0 0 1 3-1 3 3 0 0 1 2 2 4 4 0 0 1-1 4 4 4 0 0 1-3 1 5 5 0 0 1-1-6zM344 794h3a2.1 2.1 0 0 0 2-2 2.1 2.1 0 0 0-2-3h-3v8M352 789v8M360 791a3 3 0 0 0-3-2 3 3 0 0 0-2 2v1l4 2a1.9 1.9 0 0 1 1 1 1.9 1.9 0 0 1-1 2 4 4 0 0 1-4-1"/>
<path d="M363 791a3 3 0 0 1 3-1 3 3 0 0 1 2 2 4 4 0 0 1 0 4 4 4 0 0 1-4 1 5 5 0 0 1-1-6zM143 814h292M145 803a8 8 0 0 0 0 12M153 804v8l-5-8v8M157 812h-1h1M167 809h7M171 805v7M182 807a2.5 2.5 0 0 1-3 2 2.5 2.5 0 0 1-1-4 2.5 2.5 0 0 1 4 0 7 7 0 0 1-1 7 2.4 2.4 0 0 1-3-1M185 812h1M190 805a2.6 2.6 0 0 1 4 1 7 7 0 0 1-1 6 2.6 2.6 0 0 1-4-1 7 7 0 0 1 1-6zM196 806l2-2v8M203 812v2"/>
<path d="M214 809h6M217 805v7M223 806l2-2v8M230 806l1-2v8M236 812h.1M240 805a1.6 1.6 0 0 0 1 2 3 3 0 0 1 3 1 3 3 0 0 1 0 4 2.9 2.9 0 0 1-3 0 2.9 2.9 0 0 1-2-2 5 5 0 0 1 5-3v-2a3 3 0 0 0-4 0zM252 805a2.4 2.4 0 0 0-4 0 5 5 0 0 0 1 7 2.5 2.5 0 0 0 3-2 2.5 2.5 0 0 0-2-3 2.5 2.5 0 0 0-3 3M255 812v2M266 806l2-2v8M278 810h-6l4-6v8M280 812h-1h1M283 804h6l-4 8"/>
<path d="M291 806l2-2v8M298 812h-1h1l-1 2M308 806l2-2v8M314 804h5l-3 8M322 812h1M330 804h-4v4a2.8 2.8 0 0 1 4 0 2.8 2.8 0 0 1 0 4 2.8 2.8 0 0 1-4-1M338 805a2.4 2.4 0 0 0-4 0 5 5 0 0 0 1 7 2.5 2.5 0 0 0 3-2 2.5 2.5 0 0 0-2-3 2.5 2.5 0 0 0-3 3M342 812h-1h1l-1 2M352 806l1-1 1-1h1l1 1a2.5 2.5 0 0 1 0 3l-4 4h5M361 805a2.6 2.6 0 0 1 3 1 7 7 0 0 1 0 6 2.6 2.6 0 0 1-4-1 7 7 0 0 1 1-6zM367 812h1M377 810h-6l4-6v8"/>
<path d="M379 806l1-2v8M385 812v2M396 806v-1l2-1h1l1 1a2.5 2.5 0 0 1-1 3l-3 4h5M404 804h4l-2 3a2.7 2.7 0 0 1 2 4 2.7 2.7 0 0 1-4 1l-1-1M411 812h1M415 806v-1l2-1h1l1 1a2.5 2.5 0 0 1 0 3l-4 4h5M427 805a2.4 2.4 0 0 0-4 0 5 5 0 0 0 2 7 2.5 2.5 0 0 0 2-2 2.5 2.5 0 0 0-2-3 2.5 2.5 0 0 0-3 3M430 803a8 8 0 0 1 0 12"/>
</g>
<!-- layer: 3 SEGUNDO PISO$0$CARPINTERIAS -->
<path d="M247 514a18 18 0 0 0-18 17M247 513h2v1h-2zM229 531h18v1h-18zM247 532h2h-2z" fill="none" stroke="#000" stroke-width=".6"/>
<!-- layer: 3 SEGUNDO PISO$0$EQUIPAMIENTO FIJO -->
<g fill="none" stroke="#000" stroke-width=".6">
<path d="M264 590h11v11h-11zM265 590v11M265 590h10v11h-10zM266 598h4M266 593h4M268 591v4M268 596v4M270 598h4M270 593h4M272 591v4M272 596v4"/>
<circle cx="268" cy="593" r=".8"/>
<circle cx="268" cy="598" r=".8"/>
<circle cx="268" cy="598" r="1.3"/>
<circle cx="268" cy="593" r="1.3"/>
<circle cx="272" cy="593" r=".8"/>
<circle cx="272" cy="598" r=".8"/>
<circle cx="272" cy="593" r="1.3"/>
<circle cx="272" cy="598" r="1.3"/>
</g>
<g font-size="10.1">
<text x="293" y="190">BAÑO</text>
<text x="370" y="209">BAÑO</text>
<text x="200" y="226">BAÑO</text>
<text x="208" y="574">BAÑO</text>
<text x="370" y="600">BAÑO</text>
<text x="206" y="640">BAÑO</text>
</g>
<g font-size="9.3">
<text x="241" y="97">2.86x1.08</text>
<text x="377" y="119">3.78x1.32</text>
<text x="174" y="120">3.50x1.32</text>
<text x="370" y="217">1.60x2.65</text>
<text x="177" y="253">COCINA</text>
<text x="305" y="507">3.24x3.10</text>
<text x="389" y="507">3.16x3.10</text>
<text x="236" y="693">DORMITORIO</text>
<text x="375" y="710">3.69x1.32</text>
<text x="241" y="733">2.86x0.86</text>
</g>
<g font-size="8.8">
<text x="238" y="126">DORMITORIO</text>
<text x="241" y="135">2.86x2.76</text>
<text x="302" y="146">3.12x5.99</text>
<text x="376" y="182">3.78x4.97</text>
<text x="173" y="195">3.50x5.32</text>
<text x="294" y="199">1.43x2.86</text>
<text x="283" y="216">1.50x2.65</text>
<text x="195" y="234">1.6x2.76</text>
<text x="385" y="251">COCINA</text>
<text x="171" y="260">2.48x2.25</text>
<text x="381" y="258">2.16x2.60</text>
<text x="163" y="313">DORMITORIO</text>
<text x="228" y="313">DORMITORIO</text>
<text x="316" y="315">DORMITORIO</text>
<text x="384" y="314">DORMITORIO</text>
<text x="165" y="320">2.67x3.28</text>
<text x="231" y="320">2.67x3.28</text>
<text x="319" y="322">2.77x3.28</text>
<text x="387" y="321">2.77x3.28</text>
<text x="300" y="498">DORMITORIO</text>
<text x="383" y="498">DORMITORIO</text>
<text x="255" y="502">PALIER</text>
<text x="251" y="511">1.92x6.00</text>
<text x="389" y="562">COCINA</text>
<text x="381" y="569">2.16x2.60</text>
<text x="190" y="581">1.50x2.61</text>
<text x="285" y="610">COCINA</text>
<text x="369" y="608">1.60x2.65</text>
<text x="291" y="617">2.10x2.65</text>
<text x="173" y="622">3.50x7.50</text>
<text x="189" y="648">2.86x1.35</text>
<text x="372" y="669">3.78x4.97</text>
<text x="240" y="700">2.86x2.84</text>
<text x="301" y="698">3.12x5.99</text>
<text x="175" y="710">3.50x1.32</text>
</g>
<g font-size="7.9">
<text x="250" y="91">BALCÓN</text>
<text x="183" y="113">BALCÓN</text>
<text x="385" y="112">BALCÓN</text>
<text x="207" y="407">VACÍO</text>
<text x="383" y="411">VACÍO</text>
<text x="183" y="703">BALCÓN</text>
<text x="383" y="703">BALCÓN</text>
<text x="250" y="726">BALCÓN</text>
</g>
</svg>
